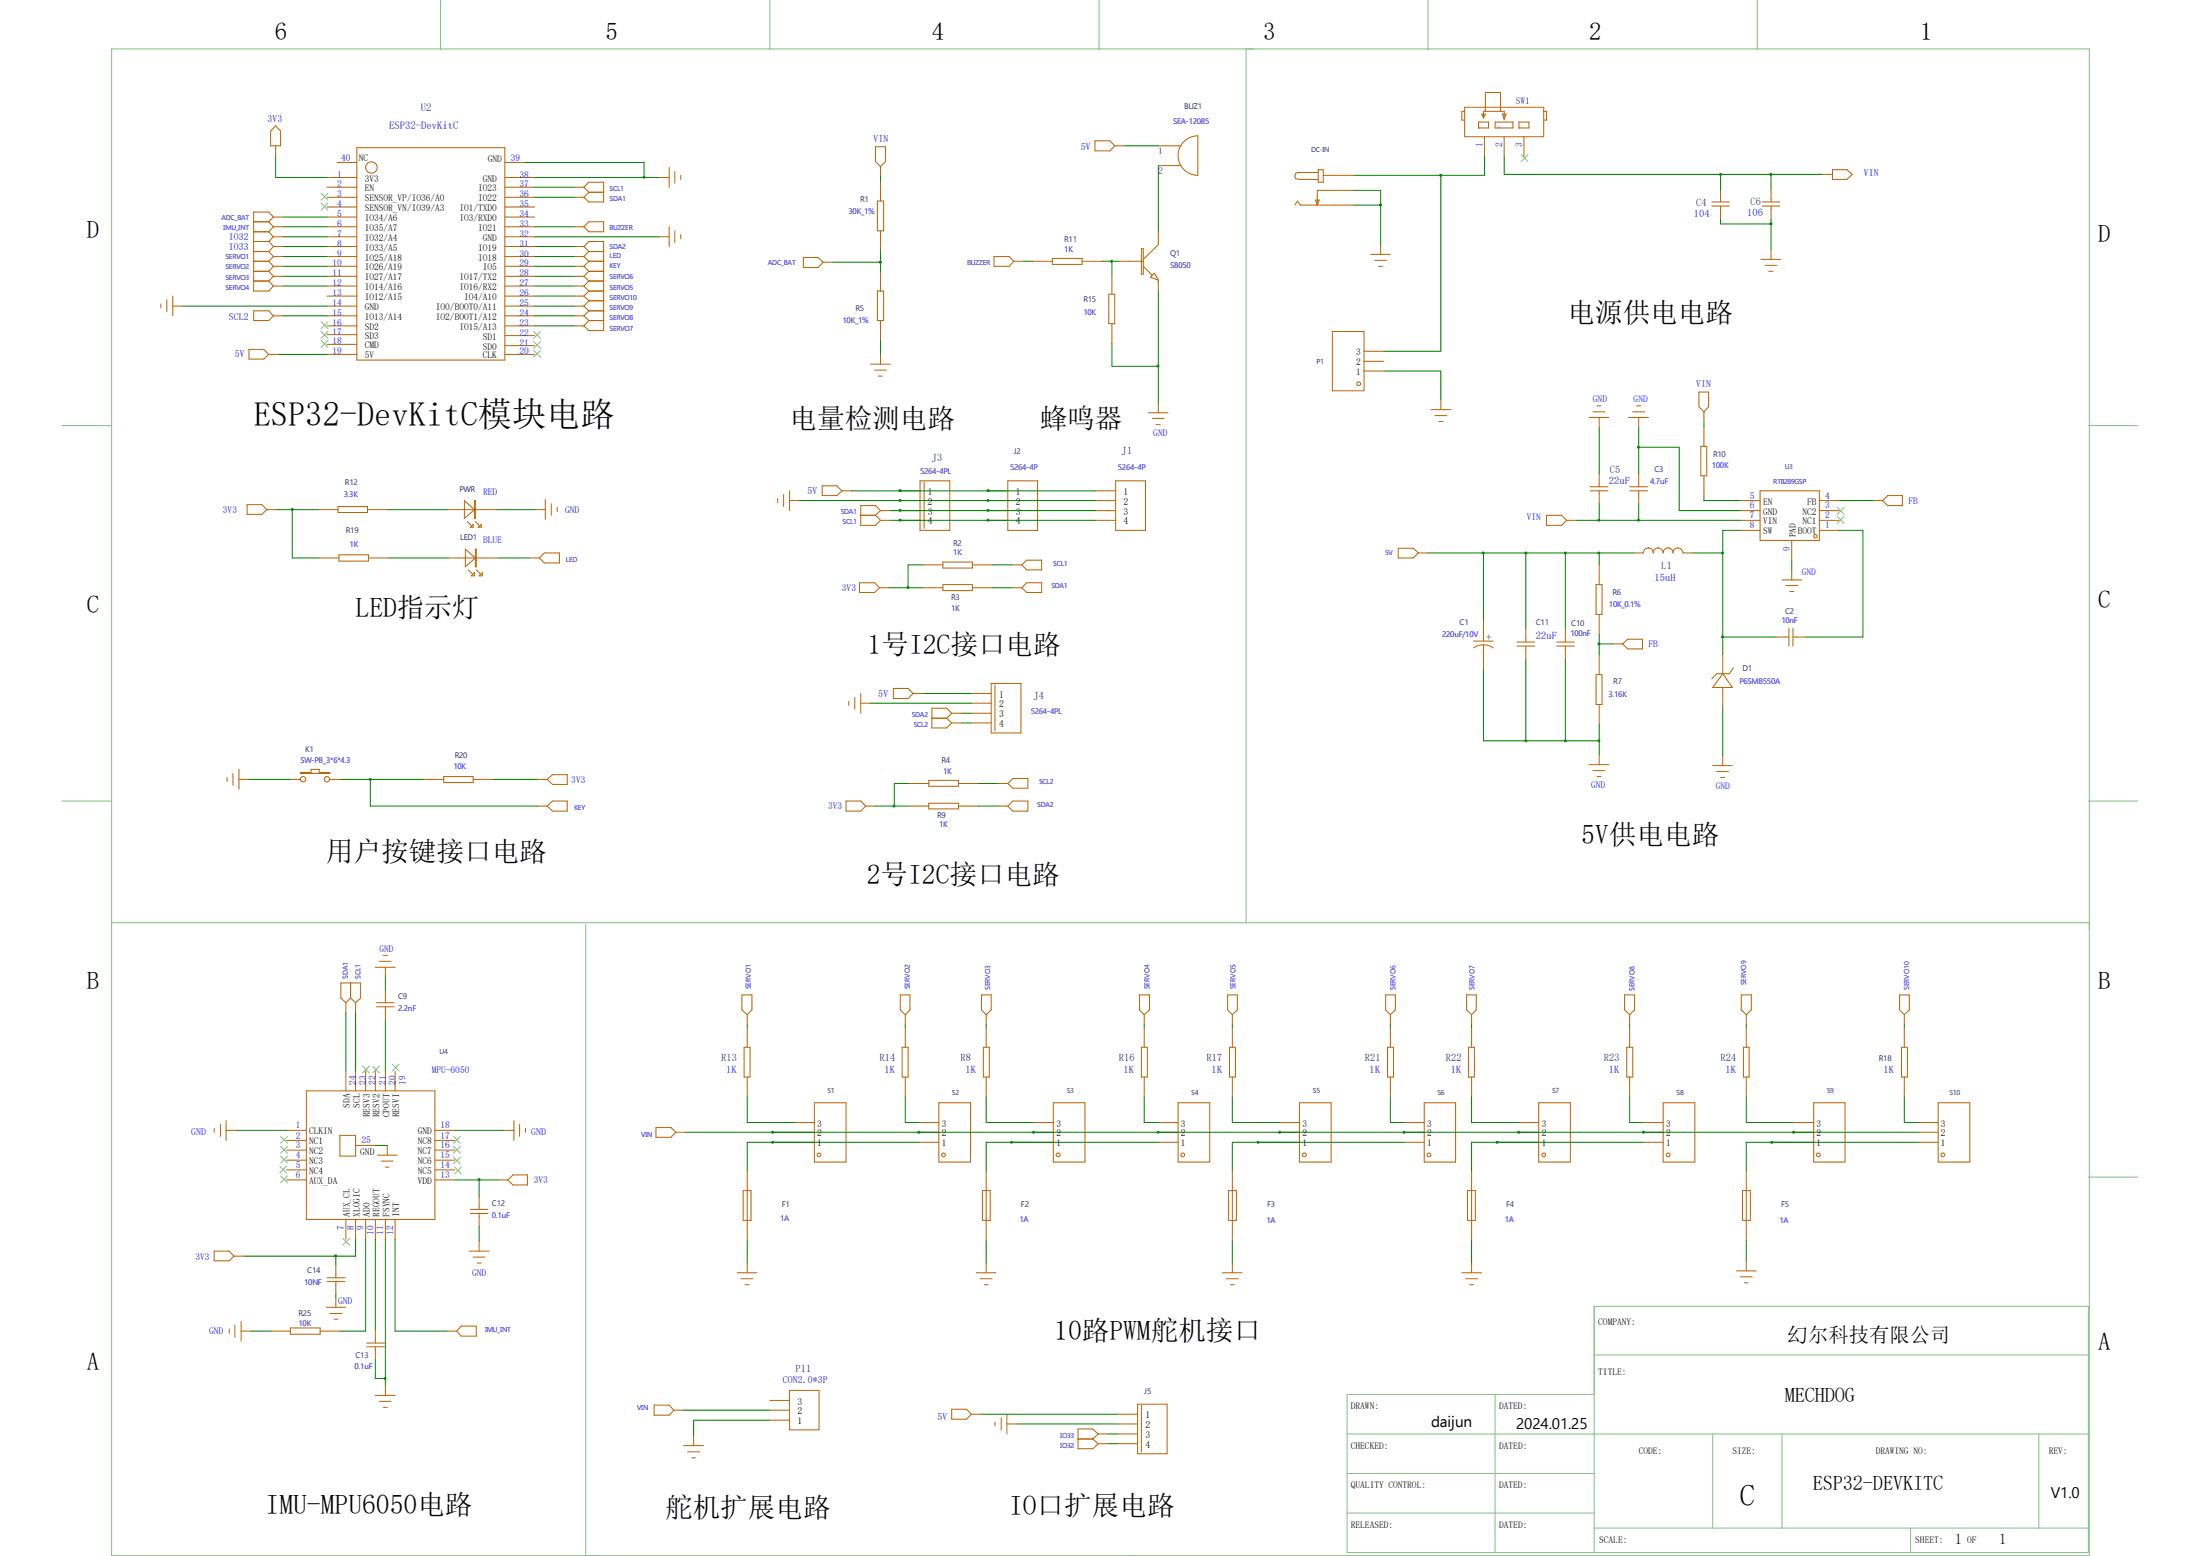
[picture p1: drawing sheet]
<svg xmlns="http://www.w3.org/2000/svg" width="297mm" height="210mm" viewBox="0 0 297 210" stroke-linecap="round" stroke-linejoin="round" font-family="sans-serif">
<g fill="none" stroke="#81c081" stroke-width=".14">
<path d="M15.1 6.6h267v203.4h-267zM59.5 0v6.7M103.9 0v6.7M148.4 0v6.7M168.2 6.6v117.9M192.8 0v6.7M237.2 0v6.7M43.3 26.1l1 .9M43.3 27.4l1 1M44.3 26.1l-1 .9M44.3 27.4l-1 1M205.4 20.9l.9 .9"/>
<path d="M206.3 20.9l-.9 .9M8.4 57.4h6.7M43.3 43.4l1 1M43.3 44.7l1 1M43.3 45.9l1 1M44.3 43.4l-1 1M44.3 44.7l-1 1M44.3 45.9l-1 1M72.1 44.7l.9 1M72.1 46.1l.9 .9M72.1 47.3l.9 .9M73 44.7l-.9 1"/>
<path d="M73 46.1l-.9 .9M73 47.3l-.9 .9M281.9 57.4h6.7M248 68.5l1 .9M248 69.7l1 1M249 68.5l-1 .9M249 69.7l-1 1M8.4 108.1h6.7M281.9 108.1h6.7M15.1 124.5h267M79.1 124.8v85.2M37.8 157.4l.9 .9"/>
<path d="M37.9 153.4l.9 .9M37.9 154.7l.9 1M37.9 156l.9 1M37.9 158.7l.9 .9M38.7 157.4l-.9 .9M38.8 158.7l-.9 .9M38.8 153.4l-.9 .9M38.8 154.7l-.9 1M38.8 156l-.9 1M48.9 143.9l1 .9M49.9 143.9l-1 .9M50.3 143.9l.9 .9"/>
<path d="M51.2 143.9l-.9 .9M53 143.6l.9 1M53.9 143.6l-.9 1M61.2 153.4l.9 .9M61.2 154.7l.9 1M61.2 156.2l.9 .9M61.4 157.5l.9 1M62.1 153.4l-.9 .9M62.1 154.7l-.9 1M62.1 156.2l-.9 .9M62.3 157.5l-.9 1M281.9 158.9h6.7"/>
<path d="M46.3 167.1l.9 1M47.2 167.1l-.9 1M181.9 193.5h100M181.9 198.9h33.3M201.8 188.2v21.3M215.2 188.2h-33.3v21.3h100v-33.2h-66.7v33.2M215.2 182.9h66.7M231.2 193.5v12.7M240.6 193.5v12.7M275.3 193.5v12.7M181.9 204.2h33.3M215.2 206.2h66.7"/>
<path d="M257.9 206.2v3.3"/>
</g>
<g fill="none" stroke="#bb6200" stroke-width=".14">
<path d="M37.2 17l.7 .7v2h-1.4v-2zM37.2 19.7v1.3M48.2 19.9h20v28.7h-20zM118.2 19.8h1.3v2l-.6 .7-.7-.7zM147.8 19h2.1l.6 .7-.6 .7h-2.1zM150.5 19.7h1.3M156.4 19.7h3M160 18.9l1.1-.5 .6-.1v5.4a2.67 2.67 0 0 1-2.5-1.8 2.67 2.67 0 0 1 .8-3zM197.7 14.5h10.7v4h-10.7zM197.7 15h-.3v1.2h.3M199.6 16.5h1.4v.8h-1.4zM200 15.4h.5l-.2 .5z"/>
<path d="M200.3 15.9v-.9h2.8v1.1M200.4 18.5v2.6M200.5 15v-2.5h2.1v2.5M201.8 16.5h2.5v.8h-2.5zM202.4 17.1v.2M202.8 15.4h.5l-.2 .7zM203.1 18.5v2.6M205.1 16.5h1.3v.8h-1.3zM205.7 18.5v2.6M208.4 15h.4v1.2h-.4M23.3 40v2.6M34.2 35.3h2.1"/>
<path d="M34.2 34h2.1M34.2 29.9h2.1M34.2 37.9h2.1M34.2 31.3h2.1M34.2 32.6h2.1M34.2 36.6h2.1M36.3 34l.6 .6M36.3 31.3l.6 .7M36.3 32.6l.6 .7M36.3 35.3l.6 .6M36.3 36.6l.6 .7M36.3 37.9l.6 .7"/>
<path d="M36.3 29.9l.6 .7M36.9 29.3l-.6-.7h-2.1v10.7h2.1l.6-.7M36.9 29.3h1.4M36.9 30.6h1.4M36.9 32h1.4M36.9 33.3h1.4M36.9 34.6h1.4M36.9 35.9h1.4M36.9 37.3h1.4M36.9 38.6h1.4M36.9 34.6l-.6 .7M36.9 29.3l-.6 .6"/>
<path d="M36.9 32l-.6 .6M36.9 33.3l-.6 .7M36.9 35.9l-.6 .7M36.9 37.3l-.6 .6M36.9 30.6l-.6 .7M44.2 25.3h4M44.2 26.6h4M44.2 27.9h4M44.2 29.3h4M44.2 30.6h4M44.2 32h4M44.2 33.3h4"/>
<path d="M44.2 34.6h4M44.2 35.9h4M44.2 37.3h4M44.2 38.6h4M44.2 40h4M44.2 24h4M45.5 21.9h2.7M68.2 25.3h4M68.2 26.6h4M68.2 27.9h4M68.2 29.3h4M68.2 30.6h4"/>
<path d="M68.2 32h4M68.2 33.3h4M68.2 34.6h4M68.2 35.9h4M68.2 37.3h4M68.2 38.6h4M68.2 40h4M68.2 24h4M68.2 21.9h2.6M77.5 25.3h1.3M77.5 26.6h1.3M77.5 30.6h1.3"/>
<path d="M77.5 33.3h1.3M77.5 34.6h1.3M77.5 35.9h1.3M77.5 37.3h1.3M77.5 38.6h1.3M77.5 40h1.3M78.8 25.3l.7-.7h2v2.7h-2l-.7-.7M78.8 30.6l.7-.7h2v1.4h-2zM78.8 33.3l.7-.7h2v12h-2l-.7-.6M78.8 40l.7 .6M78.8 38.6l.7 .7M78.8 25.3l.7 .7"/>
<path d="M78.8 37.3l.7 .6M78.8 35.9l.7 .7M78.8 34.6l.7 .7M78.8 33.3l.7 .7M79.5 35.3h2M79.5 39.3h2M79.5 34h2M79.5 39.3l-.7 .7M79.5 37.9h2M79.5 37.9l-.7 .7M79.5 26h2M79.5 26l-.7 .6"/>
<path d="M79.5 36.6h2M79.5 36.6l-.7 .7M79.5 35.3l-.7 .6M79.5 34l-.7 .6M89 32h1.3M89 24h1.3M90.3 22.6v2.7M90.3 30.6v2.7M91.1 23.2v1.5M91.1 31.2v1.5M91.9 23.7v.5M91.9 31.7v.5"/>
<path d="M108.5 34.8h1.9l.7 .6-.7 .7h-1.9zM111.1 35.4h1.4M118.4 27.1h.9v4.1h-.9zM118.4 39.3h.9v4h-.9zM118.9 22.5v1.3M118.9 24.5v2.6M118.9 31.2v2.6M118.9 36.6v2.7M134.2 34.6h2l.7 .7-.7 .6h-2zM136.9 35.3h1.3M139.4 35.3h2.7M142.1 34.9h4v.8h-4z"/>
<path d="M146.1 35.3h2.7M149.7 39.7h.8v4h-.8zM150.1 37v2.7M151 35.3h3.3M154.1 33.6h.2v3.4h-.2zM154.3 35.9l1.3 1.3M155.8 36.9l.6 .9-1.1-.4zM156.4 31.3v1.7l-2.1 2M156.4 37.8v1.5M156.4 22.4h3M174.8 27.7l.4-.6 .4 .6h7.2M177.6 27h.5l-.3 .7z"/>
<path d="M178 22.9h.6v1.7h-.6zM178 23.3h-2.8l-.3 .1-.1 .4 .1 .3 .4 .1h2.7M178.6 23.7h4.2M182.8 25.7h-5v2M185 34.3h2.7M185.6 35.1h1.6M186.1 35.9h.5M186.4 33v1.3M231.1 27.8h2.4M231.1 27.3h2.4M232.3 25.6v1.7M232.3 27.8v1.7"/>
<path d="M237.7 35h2.7M237.9 27.8h2.4M237.9 27.3h2.4M238.3 35.8h1.6M238.8 36.6h.6M239.1 25.6v1.7M239.1 27.8v1.7M239.1 33.7v1.3M246 23.5h1.4M247.4 22.9h1.9l.8 .6-.8 .7h-1.9zM21.7 41v.6M22.5 40.5v1.6"/>
<path d="M23.3 41.3h1.4M33.6 47.2h2l.7 .6-.7 .7h-2zM34.2 42h2.1l.6 .6-.6 .7h-2.1zM36.3 47.8h1.3M36.9 42.6h1.4M44.2 47.8h4M44.2 44h4M44.2 42.6h4M44.2 45.2h4M44.2 41.3h4M44.2 46.5h4M68.2 46.7h4"/>
<path d="M68.2 47.8h4M68.2 44h4M68.2 42.6h4M68.2 41.3h4M68.2 45.3h4M77.5 44h1.3M77.5 42.6h1.3M77.5 41.3h1.3M78.8 41.3l.7 .7M78.8 42.6l.7 .7M79.5 43.3h2M79.5 43.3l-.7 .7"/>
<path d="M79.5 40.6h2M79.5 42h2M79.5 40.6l-.7 .7M79.5 42l-.7 .6M117.5 49.1h2.7M118.1 50h1.6M118.6 50.8h.5M118.9 43.3v2.6M118.9 47.8v1.3M150.1 43.7v2.7M155 55.7h2.7M155.6 56.5h1.5"/>
<path d="M156.1 57.3h.5M156.4 54.4v1.3M179.9 44.7h4.2v8h-4.2zM184.1 50.1h2.7M184.1 48.8h2.7M184.1 47.4h2.7M193.2 55.3h2.7M193.7 56.1h1.6M194.3 56.9h.5M194.5 54v1.3M214.5 56.3h2.7M215.1 55.6h1.6"/>
<path d="M215.6 54.8h.6M215.9 56.3v1.4M219.9 56.3h2.6M220.4 55.6h1.6M221 54.8h.5M221.2 56.3v1.4M229.4 52.9h1.3v2l-.7 .7-.6-.7zM230 55.6v1.3M230 57.6v2.6M33.4 68.1h1.9l.7 .7-.7 .6h-1.9zM36 68.8h1.3M43 68.8h2.6"/>
<path d="M43.1 75.3h2.7M45.6 68.4h4v.8h-4zM45.8 74.9h3.9v.8h-3.9zM49.6 68.8h2.7M49.7 75.3h2.7M60.4 68.8h6.7M60.5 75.3h6.7M62.7 67.6l1.4 1.2-1.4 1.2zM62.8 74.1l1.4 1.2-1.4 1.2zM63.1 70.4l.5 .5M63.2 76.9l.6 .5M63.9 70.8v.4h-.4z"/>
<path d="M64.1 67.6h.1v2.4h-.1zM64.1 77.3v.4h-.5zM64.2 70.4l.5 .5M64.2 74.1h.1v2.4h-.1zM64.3 76.9l.5 .5M64.6 71.2l.4-.4v.4zM65.1 77.3v.4h-.4zM71.5 75.3h1.3M72.3 68.8h1.3M73.5 74.6h2v1.4h-2l-.7-.7zM73.6 67.4v2.7M74.4 68v1.6"/>
<path d="M75.2 68.5v.5M105 67.3v.6M105.8 66.8v1.6M106.6 67.6h1.3M106.6 66.3v2.6M111 65.6h2l.7 .7-.7 .6h-2zM113.7 66.3h1.3M116 78.7h2.1l.6 .6-.6 .7h-2.1zM116.2 69.6h2M118.2 69.6l.7 .6M118.7 79.3h1.4M118.9 70.2h1.3"/>
<path d="M118.9 68.9h1.3M118.9 68.9l-.7-.7h-2v2.7h2l.7-.7M118.9 68.9l-.7 .7M121.5 66.3h2.7M121.5 70.2h2.7M121.5 68.9h2.7M121.5 67.6h2.7M124.2 64.9h4v6.7h-4zM124.6 76.2h2.7M124.6 79.3h2.7M124.8 65.1v6.2M127.3 78.9h4v.8h-4z"/>
<path d="M127.3 75.9h4v.8h-4zM131.3 76.2h2.6M131.3 79.3h2.6M133.4 66.3h2.7M133.4 70.2h2.7M133.4 68.9h2.7M133.4 67.6h2.7M136.1 64.9h4v6.7h-4zM136.6 76.2h1.4M136.6 79.3h1.4M138 76.2l.6-.6h2v1.3h-2zM138.6 78.7h2v1.3h-2l-.6-.7z"/>
<path d="M148 66.3h2.6M148 70.2h2.6M148 68.9h2.6M148 67.6h2.6M150.6 64.9h4v6.7h-4zM188.8 74h2l.7 .6-.7 .7h-2zM191.5 74.6h1.3M208.8 69.6h2l.7 .6-.7 .7h-2zM211.5 70.2h1.3M214.7 66.3h2.4M214.7 65.7h2.4M215.5 78.9h.8v4h-.8z"/>
<path d="M215.9 64v1.7M215.9 66.3v1.7M215.9 76.2v2.7M220 66.3h2.4M220 65.7h2.4M221.2 64v1.7M221.2 66.3v1.7M222.5 74a.57 .57 0 0 0-.6 .6h-1.3M222.5 74a.68 .68 0 0 1 .7 .6M223.9 74a.68 .68 0 0 1 .6 .6 .61 .61 0 0 1 .7-.6M223.9 74a.59 .59 0 0 0-.7 .6M225.2 74a.68 .68 0 0 1 .7 .6"/>
<path d="M226.5 74a.68 .68 0 0 1 .7 .6h1.4M226.6 74a.59 .59 0 0 0-.8 .6M229.6 60.2h.8v4h-.8zM230 64.2v2.7M234.9 71.6h2.7M234.9 70.2h2.7M234.9 68.9h2.7M234.9 67.6h2.7M237.6 66.3h8v6.6h-8zM240.6 78.3h2.6M241.1 79h1.6M241.6 79.8h.6"/>
<path d="M241.9 72.9v2.7M241.9 76.9v1.4M245.6 71.6h2.7M245.6 70.2h2.7M245.6 68.9h2.7M245.6 67.6h2.7M252.9 67.6h1.3M254.8 66.9h2v1.3h-2l-.6-.6zM114.6 94.7v.5M115.4 94.1v1.6M116.2 94.9h1.3M116.2 93.6v2.7"/>
<path d="M120.6 92.9h2l.7 .7-.7 .7h-2zM123.3 93.6h1.3M125.8 96.9h2M127.8 96.9l.7 .7M128.5 96.3h1.3M128.5 97.6h1.3M128.5 96.3l-.7 .6M128.5 96.3l-.7-.7h-2v2.7h2l.7-.7M131.1 93.6h2.7M131.1 94.9h2.7M131.1 96.3h2.7M131.1 97.6h2.7"/>
<path d="M133.8 92.2h4v6.7h-4zM134.3 92.4v6.2M198.9 86.5h2.7M200.2 87a2.08 2.08 0 0 1 1.4 .5M200.3 87.1v-.1a2.16 2.16 0 0 0-1.4 .4M200.3 83.9v2.6M200.3 87v3.5M204.8 86.7h2.4M204.8 87.2h2.4M206 84.9v1.8M206 87.2v1.7M210.1 86.7h2.5"/>
<path d="M210.1 87.2h2.5M211.3 84.9v1.8M211.3 87.2v1.7M215.5 91.1h.8v4h-.8zM215.9 82.9v2.7M215.9 88.4v2.7M215.9 95.1v2.6M217.7 86.9h1.4M219.1 86.9l.7-.6h1.9v1.3h-1.9zM232.6 90.9l1.3 1.9h-2.7zM232.6 88.3v2.6M232.6 92.8v2.7"/>
<path d="M234 90.1l-.5 .8h-1.7l-.7 .7M239.8 86h1.7M241.5 84.8v2.4M242.1 86h1.7M242.1 84.8v2.4M30.6 104.9v.6M31.5 104.4v1.6M32.3 105.2h1.3M32.3 103.8v2.7M39.2 105.2h1.4M40.6 104.3h1.4v-.5h1.1v.5h1.4v.1h-3.9zM44.5 105.2h1.4"/>
<path d="M57.2 105.2h2.7M59.9 104.8h4v.8h-4zM63.9 105.2h2.7M72.6 108.8h1.3M72.6 105.2h1.3M73.9 108.8l.7-.7h2v1.4h-2zM73.9 105.2l.7-.6h2v1.3h-2zM114.2 108.1h2l.7 .7-.7 .7h-2zM116.9 108.8h1.3M122.7 105.7h2.7M122.7 108.8h2.7M125.4 105.3h4v.8h-4z"/>
<path d="M125.4 108.4h4v.8h-4zM129.4 105.7h2.7M129.4 108.8h2.7M134.7 105.7h1.4M134.7 108.8h1.4M136.1 108.8l.6-.7h2.1v1.4h-2.1zM136.1 105.7l.6-.6h2.1v1.3h-2.1zM214.5 103.2h2.7M215.1 104h1.6M215.6 104.8h.6M215.9 101.9v1.3M231.2 103.3h2.7"/>
<path d="M231.8 104.1h1.5M232.3 104.9h.5M232.6 102v1.3M46.7 135.3v1.4M46.7 135.3l-.7-.6v-2h2.7v2l-.7 .6M47.3 132.7v2M47.3 134.7l.7 .6M47.3 134.7l-.6 .6M48 135.3v1.4M50.7 130.6h2.6M50.8 135.9h2.4M50.8 135.3h2.4"/>
<path d="M51.2 129.8h1.6M51.7 128.9h.6M52 130.6v1.3M52 133.6v1.7M52 135.9v1.7M100.2 134.3h1.3v2l-.6 .6-.7-.6zM100.9 136.9v1.4M100.9 138.7v2.7M121.5 134.3h1.4v2l-.7 .6-.7-.6zM122.2 136.9v1.4M122.2 138.7v2.7M132.5 134.3h1.3v2l-.7 .6-.6-.6z"/>
<path d="M133.1 136.9v1.4M133.1 138.7v2.7M153.8 134.3h1.4v2l-.7 .6-.7-.6zM154.5 136.9v1.4M154.5 138.7v2.7M165.7 134.3h1.3v2l-.6 .6-.7-.6zM166.4 136.9v1.4M166.4 138.7v2.7M187.1 134.3h1.3v2l-.7 .6-.6-.6zM187.7 136.9v1.4M187.7 138.7v2.7M198 134.3h1.3v2l-.6 .6-.7-.6z"/>
<path d="M198.7 136.9v1.4M198.7 138.7v2.7M219.3 134.3h1.4v2l-.7 .6-.7-.6zM220 136.9v1.4M220 138.7v2.7M235.1 134.3h1.3v2l-.6 .6-.7-.6zM235.8 136.9v1.4M235.8 138.7v2.7M256.5 134.3h1.3v2l-.7 .6-.6-.6zM257.1 136.9v1.4M257.1 138.7v2.7M28.9 152.3v.5"/>
<path d="M29.8 151.8v1.6M30.5 152.6h1.4M30.5 151.3v2.6M38.7 152.6h2.7M38.7 153.9h2.7M38.7 155.2h2.7M38.7 156.6h2.7M38.7 157.9h2.7M38.7 159.3h2.7M41.4 147.2h17.3v17.4h-17.3zM45.9 153.2h2.1v2.8h-2.1zM46.7 144.6v2.6"/>
<path d="M48 144.6v2.6M48 154.6h2.7M49.4 144.6v2.6M50.7 144.6v2.6M51 155.9h2.6M51.5 156.7h1.6M52 144.6v2.6M52 157.5h.5M52.3 154.6v1.3M53.3 144.6v2.6M58.7 152.6h2.7M58.7 153.9h2.7"/>
<path d="M58.7 155.2h2.7M58.7 156.6h2.7M58.7 157.9h2.7M58.7 159.3h2.7M67.2 159.3h1.3M68 152.6h1.4M68.5 159.3l.8-.7h1.9v1.3h-1.9zM69.4 151.3v2.6M70.1 151.8v1.6M71 152.3v.5M88.6 152.2h2l.6 .6-.6 .7h-2zM91.2 152.8h1.4"/>
<path d="M100.5 141.4h.8v4h-.8zM100.9 145.4v2.6M100.9 158v9.4M107.3 154.2h2.6M107.3 152.8h2.6M107.3 151.5h2.6M109.9 148.8h4.3v8h-4.3zM121.8 141.4h.8v4h-.8zM122.2 145.4v2.6M124.1 154.2h2.6M124.1 152.8h2.6M124.1 151.5h2.6"/>
<path d="M126.7 148.8h4.3v8h-4.3zM132.8 141.4h.8v4h-.8zM133.1 145.4v2.6M133.1 158v9.4M139.5 154.2h2.7M139.5 152.8h2.7M139.5 151.5h2.7M142.2 148.8h4.3v8h-4.3zM154.1 141.4h.8v4h-.8zM154.5 145.4v2.6M156.4 154.2h2.6M156.4 152.8h2.6"/>
<path d="M156.4 151.5h2.6M159 148.8h4.3v8h-4.3zM166 141.4h.8v4h-.8zM166.4 145.4v2.6M166.4 158v9.4M172.8 154.2h2.6M172.8 152.8h2.6M172.8 151.5h2.6M175.4 148.8h4.3v8h-4.3zM187.3 141.4h.8v4h-.8zM187.7 145.4v2.6M189.6 154.2h2.7"/>
<path d="M189.6 152.8h2.7M189.6 151.5h2.7M192.3 148.8h4.2v8h-4.2zM198.2 141.4h.9v4h-.9zM198.7 145.4v2.6M198.7 158v9.4M205.1 154.2h2.6M205.1 152.8h2.6M205.1 151.5h2.6M207.7 148.8h4.3v8h-4.3zM219.6 141.4h.8v4h-.8zM220 145.4v2.6"/>
<path d="M221.9 154.2h2.6M221.9 152.8h2.6M221.9 151.5h2.6M224.5 148.8h4.3v8h-4.3zM235.4 141.4h.7v4h-.7zM235.8 145.4v2.6M235.8 158v9.4M242.2 154.2h2.7M242.2 152.8h2.7M242.2 151.5h2.7M244.9 148.8h4.2v8h-4.2zM256.7 141.4h.8v4h-.8z"/>
<path d="M257.1 145.4v2.6M259 154.2h2.7M259 152.8h2.7M259 151.5h2.7M261.7 148.8h4.2v8h-4.2zM28.9 168.9h2l.7 .6-.7 .7h-2zM30.9 179.4v.6M31.6 169.5h1.3M31.7 178.9v1.6M32.6 179.7h1.3M32.6 178.4v2.6M36.5 179.7h2.7"/>
<path d="M39.2 179.2h4v.9h-4zM43.2 179.7h2.7M44 176.4h2.7M44.2 173h2.4M44.2 172.5h2.4M44.5 177.3h1.6M45.1 178.1h.5M45.3 170.7v1.8M45.3 173v1.8M45.3 175.1v1.3M46.7 164.6v2.7M48 164.6v2.7"/>
<path d="M49.4 164.6v2.7M50.7 164.6v2.7M50.7 179.5v1.8M52 164.6v2.7M53.3 164.6v2.7M60.3 179.7h1.3M62.3 179h2v1.3h-2l-.7-.6zM63.3 168.9h2.7M63.5 163.8h2.4M63.5 163.2h2.4M63.9 169.7h1.6M64.4 170.5h.6"/>
<path d="M64.7 161.5v1.7M64.7 163.8v1.7M64.7 167.5v1.4M99.5 171.8h2.7M100 172.6h1.6M100.3 160.7h1.1v4h-1.1zM100.6 173.4h.5M100.9 170.5v1.3M131.8 171.8h2.7M132.3 172.6h1.6M132.6 160.7h1.1v4h-1.1zM132.9 173.4h.5"/>
<path d="M133.1 170.5v1.3M165 171.8h2.7M165.6 172.6h1.6M165.9 160.7h1v4h-1zM166.1 173.4h.5M166.4 170.5v1.3M197.4 171.8h2.6M197.9 172.6h1.6M198.1 160.7h1.1v4h-1.1zM198.4 173.4h.5M198.7 170.5v1.3M234.4 171.5h2.7"/>
<path d="M234.9 172.3h1.7M235.2 160.7h1.1v4h-1.1zM235.5 173.1h.5M235.8 170.2v1.3M49.5 181.8h2.4M49.5 181.3h2.4M50.7 181.8v1.7M50.7 188.3h2.6M51.2 189.1h1.6M51.7 189.9h.6M52 187v1.3M88.3 189.7h2l.7 .6-.7 .7h-2z"/>
<path d="M91 190.3h1.3M92.3 195.1h2.7M92.8 196h1.6M93.4 196.8h.5M93.6 193.8v1.3M103.9 191.7h2.7M103.9 190.3h2.7M103.9 189h2.7M106.6 187.7h4v5.3h-4zM128.5 190.2h2l.6 .7-.6 .7h-2zM131.1 190.9h1.4M134.3 191.9v.5"/>
<path d="M135.2 191.4v1.6M135.9 192.2h1.4M135.9 190.9v2.6M145.5 194.2h2M147.5 194.2l.8 .7M148.3 193.5h1.3M148.3 194.9h1.3M148.3 193.5l-.8 .7M148.3 193.5l-.8-.6h-2v2.6h2l.8-.6M150.9 190.9h2.7M150.9 192.2h2.7M150.9 193.5h2.7"/>
<path d="M150.9 194.9h2.7M153.6 189.5h4v6.7h-4zM154.1 189.7v6.3"/>
<circle cx="50.2" cy="22.6" r=".77"/>
<circle cx="183.4" cy="51.8" r=".25"/>
<circle cx="245.1" cy="72.4" r=".23"/>
<circle cx="40.9" cy="105.2" r=".36"/>
<circle cx="44.1" cy="105.2" r=".36"/>
<circle cx="110.6" cy="155.9" r=".25"/>
<circle cx="127.4" cy="155.9" r=".25"/>
<circle cx="142.9" cy="155.9" r=".27"/>
<circle cx="159.7" cy="155.9" r=".25"/>
<circle cx="176.1" cy="155.9" r=".27"/>
<circle cx="192.9" cy="155.9" r=".25"/>
<circle cx="208.4" cy="155.9" r=".25"/>
<circle cx="225.2" cy="155.9" r=".25"/>
<circle cx="245.5" cy="155.9" r=".25"/>
<circle cx="262.3" cy="155.9" r=".25"/>
</g>
<g fill="none" stroke="#008000" stroke-width=".14">
<path d="M151.8 19.7h4.6M37.2 21v3h7M38.3 29.3h5.9M38.3 34.6h5.9M38.3 32h5.9M38.3 38.6h5.9M38.3 30.6h5.9M38.3 33.3h5.9M38.3 35.9h5.9M38.3 37.3h5.9M70.8 21.9h16.2v2.1M72.2 34.6h5.3"/>
<path d="M72.2 32h16.8M72.2 24h16.8M72.2 40h5.3M72.2 38.6h5.3M72.2 30.6h5.3M72.2 26.6h5.3M72.2 25.3h5.3M72.2 33.3h5.3M72.2 35.9h5.3M72.2 37.3h5.3M112.5 35.4h6.4M118.9 23.8v.7"/>
<path d="M118.9 33.8v2.8M138.2 35.3h1.2M148.8 35.3h2.2M150.1 35.3v1.7M156.4 22.4v8.9M156.4 39.3v15.1M182.8 25.7h3.6v7.3M182.8 27.7h3.6M194.5 23.7v23.7h-7.7M200.4 21.1v2.6h-17.6M203.1 21.1v2.4h42.9M232.3 23.5v2.1"/>
<path d="M232.3 29.5v.7h6.8M239.1 23.5v2.1M239.1 29.5v4.2M24.7 41.3h19.5M37.6 47.8h6.6M38.3 42.6h5.9M72.2 41.3h5.3M72.2 44h5.3M72.2 42.6h5.3M118.9 45.9v1.9M150.1 46.4v3h6.3M186.8 50.1h7.7v3.9"/>
<path d="M215.9 57.7v6.3M221.2 57.7v6.3M230 56.9v.7M37.3 68.8h5.7M39.5 68.8v6.5h3.6M52.3 68.8h8.1M52.4 75.3h8.1M67.1 68.8h5.2M67.2 75.3h4.3M107.9 67.6h40.1M115 66.3h33M120.1 79.3h4.5"/>
<path d="M120.2 68.9h27.8M120.2 70.2h27.8M121.5 66.3h.1M121.5 67.6h.1M121.5 68.9h.1M121.5 70.2h.1M124.6 76.2h-2v3.1M133.4 68.9h.1M133.4 70.2h.1M133.4 66.3h.1M133.4 67.6h.1M133.9 79.3h2.7"/>
<path d="M133.9 76.2h2.7M192.8 74.6h27.8M200.3 74.6v9.3M206 74.6v10.3M211.3 74.6v10.3M212.8 70.2h22.1M215.9 68v2.2M215.9 74.6v1.6M221.2 60.4h5.5v8.5h8.2M221.2 68v2.2M228.6 74.6h4M230 66.9v.7h4.9"/>
<path d="M234.9 71.6h-2.3v16.7M241.9 75.6v1.3M248.3 67.6h4.6M248.3 71.6h3.2v14.4h-7.7M117.5 94.9h13.6M124.6 93.6h6.5M129.8 96.3h1.3M129.8 97.6h1.3M200.3 90.5v9.5h15.6M206 88.9v11.1M211.3 88.9v11.1M215.9 85.6v2.8"/>
<path d="M215.9 97.7v4.2M215.9 86.9h1.8M232.6 86h7.2M232.6 95.5v6.5M33.6 105.2h5.6M45.9 105.2h11.3M50 105.2v3.6h22.6M66.6 105.2h6M118.2 108.8h4.5M122.7 105.7h-2v3.1M132.1 108.8h2.6M132.1 105.7h2.6"/>
<path d="M46.7 136.7v7.9M48 136.7v7.9M52 131.9v1.7M52 137.6v7M100.9 138.3v.4M122.2 138.3v.4M133.1 138.3v.4M154.5 138.3v.4M166.4 138.3v.4M187.7 138.3v.4M198.7 138.3v.4M220 138.3v.4"/>
<path d="M235.8 138.3v.4M257.1 138.3v.4M31.9 152.6h6.8M50.7 154.6h1.6M61.4 152.6h6.6M61.4 159.3h5.8M64.7 159.3v2.2M92.6 152.8h166.4M100.9 148v3.5h6.4M122.2 148v3.5h1.9M124.1 152.8h.1M124.1 154.2h-23.2v3.8"/>
<path d="M133.1 148v3.5h6.4M139.5 152.8h.1M154.5 148v3.5h1.9M156.4 152.8h.1M156.4 154.2h-23.3v3.8M166.4 148v3.5h6.4M172.8 152.8h.1M187.7 148v3.5h1.9M189.6 152.8h.1M189.6 154.2h-23.2v3.8M198.7 148v3.5h6.4M205.1 152.8h.1"/>
<path d="M220 148v3.5h1.9M221.9 152.8h.1M221.9 154.2h-23.2v3.8M235.8 148v3.5h6.4M242.2 152.8h.1M257.1 148v3.5h1.9M259 154.2h-23.2v3.8M33.9 179.7h2.6M45.3 169.5v1.2M45.3 174.8v.3M48 167.3v2.2h-15.1M49.4 167.3v12.4h-3.5"/>
<path d="M50.7 167.3v12.2M52 167.3v19.7M53.3 167.3v12.4h7M64.7 165.5v2M100.9 167.4v3.1M133.1 167.4v3.1M166.4 167.4v3.1M198.7 167.4v3.1M235.8 167.4v2.8M50.7 183.5v2.6h1.3M92.3 190.3h11.6M103.9 191.7h-10.3v2.1"/>
<path d="M132.5 190.9h18.4M137.3 192.2h13.6M149.6 193.5h1.3M149.6 194.9h1.3"/>
</g>
<g fill="#008000" stroke="#008000" stroke-width=".14">
<path d="M118.7 35.3h.3v.2h-.3z" fill-rule="evenodd"/>
<path d="M186.3 27.6h.2v.2h-.2z" fill-rule="evenodd"/>
<path d="M121.4 66.1h.2v.2h-.2z" fill-rule="evenodd"/>
<path d="M121.4 67.5h.2v.1h-.2z" fill-rule="evenodd"/>
<path d="M121.4 68.8h.2v.2h-.2z" fill-rule="evenodd"/>
<path d="M121.4 70.1h.2v.2h-.2z" fill-rule="evenodd"/>
<path d="M124 152.7h.2v.2h-.2z" fill-rule="evenodd"/>
<path d="M202 154.1h.2v.2h-.2z" fill-rule="evenodd"/>
<path d="M204.9 152.7h.2v.2h-.2z" fill-rule="evenodd"/>
<path d="M239.1 154.1h.2v.2h-.2z" fill-rule="evenodd"/>
<path d="M45.2 169.4h.2v.2h-.2z" fill-rule="evenodd"/>
<path d="M239 30.1h.2v.2h-.2z" fill-rule="evenodd"/>
<path d="M239 23.4h.2v.2h-.2z" fill-rule="evenodd"/>
<path d="M194.4 23.6h.2v.2h-.2z" fill-rule="evenodd"/>
<circle cx="150.1" cy="35.3" r=".13"/>
<circle cx="156.3" cy="49.4" r=".13"/>
<circle cx="104.3" cy="154.2" r=".13"/>
<circle cx="104.3" cy="152.8" r=".13"/>
<circle cx="232.5" cy="86" r=".13"/>
<circle cx="215.9" cy="70.2" r=".13"/>
<circle cx="221.2" cy="70.2" r=".13"/>
<circle cx="221.2" cy="60.4" r=".13"/>
<circle cx="215.9" cy="86.9" r=".13"/>
<circle cx="232.5" cy="74.6" r=".13"/>
<circle cx="215.9" cy="74.6" r=".13"/>
<circle cx="206" cy="74.6" r=".13"/>
<circle cx="211.3" cy="74.6" r=".13"/>
<circle cx="215.9" cy="100" r=".13"/>
<circle cx="206" cy="100" r=".13"/>
<circle cx="211.3" cy="100" r=".13"/>
<circle cx="200.2" cy="74.6" r=".13"/>
<circle cx="122.6" cy="79.3" r=".13"/>
<circle cx="133.4" cy="66.2" r=".13"/>
<circle cx="133.4" cy="67.5" r=".13"/>
<circle cx="133.4" cy="68.9" r=".13"/>
<circle cx="133.4" cy="70.2" r=".13"/>
<circle cx="120.7" cy="108.8" r=".13"/>
<circle cx="87" cy="23.9" r=".13"/>
<circle cx="50" cy="105.2" r=".13"/>
<circle cx="39.5" cy="68.7" r=".13"/>
<circle cx="136.6" cy="154.2" r=".13"/>
<circle cx="139.5" cy="152.8" r=".13"/>
<circle cx="169.8" cy="154.2" r=".13"/>
<circle cx="189.6" cy="152.8" r=".13"/>
<circle cx="172.8" cy="152.8" r=".13"/>
<circle cx="156.3" cy="152.8" r=".13"/>
<circle cx="242.1" cy="152.8" r=".13"/>
<circle cx="221.9" cy="152.8" r=".13"/>
<circle cx="232.3" cy="23.5" r=".13"/>
<circle cx="64.7" cy="159.2" r=".13"/>
<circle cx="52" cy="186.1" r=".13"/>
</g>
<text font-size="4.6" x="34.2" y="57.4">ESP32-DevKitC模块电路</text>
<text font-size="4.1" x="234.9" y="203.3">C</text>
<g font-size="3.7">
<text x="211.6" y="43.4">电源供电电路</text>
<text x="106.6" y="57.7">电量检测电路</text>
<text x="140.4" y="57.7">蜂鸣器</text>
<text x="48" y="83.3">LED指示灯</text>
<text x="117.1" y="88.3">1号I2C接口电路</text>
<text x="213.5" y="113.9">5V供电电路</text>
<text x="44" y="116.2">用户按键接口电路</text>
<text x="117" y="119.3">2号I2C接口电路</text>
<text x="142.3" y="180.8">10路PWM舵机接口</text>
<text x="35.9" y="204.3">IMU-MPU6050电路</text>
<text x="89.8" y="204.8">舵机扩展电路</text>
<text x="136.2" y="204.5">IO口扩展电路</text>
</g>
<g font-size="3.3">
<text x="37.1" y="5.4">6</text>
<text x="81.7" y="5.4">5</text>
<text x="125.8" y="5.4">4</text>
<text x="170.5" y="5.4">3</text>
<text x="214.6" y="5.4">2</text>
<text x="259.2" y="5.4">1</text>
<text x="11.7" y="32.1">D</text>
<text x="283.3" y="32.7">D</text>
<text x="11.7" y="82.8">C</text>
<text x="283.3" y="82.1">C</text>
<text x="11.7" y="133.5">B</text>
<text x="283.3" y="133.5">B</text>
<text x="11.7" y="184.9">A</text>
<text x="283.3" y="182.2">A</text>
</g>
<g font-size="2.8">
<text x="241.3" y="181.1">幻尔科技有限公司</text>
<text x="241" y="189.3">MECHDOG</text>
<text x="244.7" y="201.2">ESP32-DEVKITC</text>
</g>
<g font-size="2.1">
<text x="193.2" y="192.6">daijun</text>
<text x="204.7" y="192.9">2024.01.25</text>
<text x="276.9" y="202.2">V1.0</text>
</g>
<g font-size="2">
<text x="263.9" y="208.4">1</text>
<text x="269.9" y="208.4">1</text>
</g>
<g font-size="1.4" fill="#00f">
<text x="52.5" y="17.4">ESP32-DevKitC</text>
<text x="228.7" y="29.3">104</text>
<text x="235.9" y="29.2">106</text>
<text x="217.2" y="65.3">22uF</text>
<text x="223.4" y="78.4">15uH</text>
<text x="207.3" y="86.2">22uF</text>
<text x="98" y="144.8">1K</text>
<text x="119.4" y="144.8">1K</text>
<text x="130.3" y="144.8">1K</text>
<text x="151.7" y="144.8">1K</text>
<text x="163.6" y="144.8">1K</text>
<text x="184.9" y="144.8">1K</text>
<text x="195.9" y="144.8">1K</text>
<text x="217.2" y="144.8">1K</text>
<text x="233" y="144.8">1K</text>
<text x="254.3" y="144.8">1K</text>
</g>
<g font-size="1.4" fill="#004080">
<text x="56.8" y="15">U2</text>
<text x="229" y="27.8">C4</text>
<text x="236.3" y="27.7">C6</text>
<text x="125.8" y="62.2">J3</text>
<text x="151.4" y="61.3">J1</text>
<text x="217.3" y="63.8">C5</text>
<text x="224.3" y="76.8">L1</text>
<text x="139.5" y="94.4">J4</text>
<text x="97.4" y="143.2">R13</text>
<text x="118.7" y="143.2">R14</text>
<text x="129.7" y="143.2">R8</text>
<text x="151" y="143.2">R16</text>
<text x="162.9" y="143.2">R17</text>
<text x="184.3" y="143.2">R21</text>
<text x="195.2" y="143.2">R22</text>
<text x="216.5" y="143.2">R23</text>
<text x="232.3" y="143.2">R24</text>
<text x="107.4" y="185.1">P11</text>
</g>
<text font-size="1.4" x="200.7" y="86.5">+</text>
<g font-size="1.3" fill="#00f">
<text x="36.1" y="16.5">3V3</text>
<text x="45.5" y="24">1</text>
<text x="46.1" y="21.7">40</text>
<text x="69" y="21.7">39</text>
<text x="70.1" y="24">38</text>
<text x="117.9" y="19.1">VIN</text>
<text x="145.9" y="20.2">5V</text>
<text x="156.4" y="20.8">1</text>
<text x="156.4" y="23.5">2</text>
<text x="200.2" y="19.9" transform="rotate(-90 200.2 19.9)">1</text>
<text x="202.8" y="19.9" transform="rotate(-90 202.8 19.9)">2</text>
<text x="205.5" y="19.9" transform="rotate(-90 205.5 19.9)">3</text>
<text x="251.6" y="23.8">VIN</text>
<text x="45.5" y="25.3">2</text>
<text x="45.5" y="26.6">3</text>
<text x="45.5" y="27.9">4</text>
<text x="45.5" y="29.3">5</text>
<text x="70.1" y="29.3">34</text>
<text x="70.1" y="27.9">35</text>
<text x="70.1" y="26.6">36</text>
<text x="70.1" y="25.3">37</text>
<text x="30.9" y="32.3">IO32</text>
<text x="30.9" y="33.7">IO33</text>
<text x="44.9" y="35.9">10</text>
<text x="45.5" y="30.6">6</text>
<text x="45.5" y="32">7</text>
<text x="45.5" y="33.3">8</text>
<text x="45.5" y="34.6">9</text>
<text x="70.1" y="35.9">29</text>
<text x="70.1" y="34.6">30</text>
<text x="70.1" y="33.3">31</text>
<text x="70.1" y="30.6">33</text>
<text x="70.1" y="32">32</text>
<text x="44.9" y="37.3">11</text>
<text x="44.9" y="38.6">12</text>
<text x="44.9" y="40">13</text>
<text x="44.9" y="41.3">14</text>
<text x="70.1" y="40">26</text>
<text x="70.1" y="38.6">27</text>
<text x="70.1" y="37.3">28</text>
<text x="70.1" y="41.3">25</text>
<text x="30.9" y="43.1">SCL2</text>
<text x="44.9" y="44">16</text>
<text x="44.9" y="42.6">15</text>
<text x="44.9" y="45.2">17</text>
<text x="44.9" y="46.5">18</text>
<text x="44.9" y="47.8">19</text>
<text x="70.1" y="46.7">21</text>
<text x="70.1" y="47.8">20</text>
<text x="70.1" y="44">23</text>
<text x="70.1" y="42.6">24</text>
<text x="70.1" y="45.3">22</text>
<text x="31.7" y="48.2">5V</text>
<text x="229" y="52.2">VIN</text>
<text x="155.7" y="58.9">GND</text>
<text x="215.1" y="54.3">GND</text>
<text x="220.6" y="54.3">GND</text>
<text x="30.1" y="69.3">3V3</text>
<text x="65.2" y="66.8">RED</text>
<text x="76.3" y="69.3">GND</text>
<text x="109" y="66.6">5V</text>
<text x="206.1" y="70.2">VIN</text>
<text x="236.2" y="67.3">5</text>
<text x="236.2" y="68.6">6</text>
<text x="236.2" y="70">7</text>
<text x="236.2" y="71.3">8</text>
<text x="246.4" y="71.3">1</text>
<text x="246.4" y="70">2</text>
<text x="246.4" y="68.6">3</text>
<text x="246.4" y="67.3">4</text>
<text x="257.6" y="68">FB</text>
<text x="65.2" y="73.3">BLUE</text>
<text x="241.6" y="74.3" transform="rotate(-90 241.6 74.3)">9</text>
<text x="243.2" y="77.6">GND</text>
<text x="113.7" y="79.7">3V3</text>
<text x="222.5" y="87.3">FB</text>
<text x="118.6" y="94">5V</text>
<text x="77.1" y="105.7">3V3</text>
<text x="214.8" y="106.4">GND</text>
<text x="231.6" y="106.5">GND</text>
<text x="111.8" y="109.2">3V3</text>
<text x="51.2" y="128.4">GND</text>
<text x="48" y="146.4" transform="rotate(-90 48 146.4)">24</text>
<text x="49.4" y="146.4" transform="rotate(-90 49.4 146.4)">23</text>
<text x="50.7" y="146.4" transform="rotate(-90 50.7 146.4)">22</text>
<text x="52.1" y="146.4" transform="rotate(-90 52.1 146.4)">21</text>
<text x="53.4" y="146.4" transform="rotate(-90 53.4 146.4)">20</text>
<text x="54.7" y="146.4" transform="rotate(-90 54.7 146.4)">19</text>
<text x="58.3" y="144.9">MPU-6050</text>
<text x="25.8" y="153.2">GND</text>
<text x="39.9" y="152.3">1</text>
<text x="39.9" y="153.7">2</text>
<text x="39.9" y="155">3</text>
<text x="48.8" y="154.3">25</text>
<text x="59.5" y="155">16</text>
<text x="59.5" y="153.7">17</text>
<text x="59.5" y="152.3">18</text>
<text x="71.7" y="153.2">GND</text>
<text x="39.9" y="156.3">4</text>
<text x="39.9" y="157.6">5</text>
<text x="39.9" y="159">6</text>
<text x="59.5" y="159">13</text>
<text x="59.5" y="157.6">14</text>
<text x="59.5" y="156.3">15</text>
<text x="72.1" y="159.6">3V3</text>
<text x="46.4" y="166" transform="rotate(-90 46.4 166)">7</text>
<text x="47.8" y="166" transform="rotate(-90 47.8 166)">8</text>
<text x="49.1" y="166" transform="rotate(-90 49.1 166)">9</text>
<text x="50.4" y="166.7" transform="rotate(-90 50.4 166.7)">10</text>
<text x="51.7" y="166.7" transform="rotate(-90 51.7 166.7)">11</text>
<text x="53.1" y="166.7" transform="rotate(-90 53.1 166.7)">12</text>
<text x="26.4" y="170.1">3V3</text>
<text x="63.8" y="172.2">GND</text>
<text x="45.6" y="176.1">GND</text>
<text x="28.2" y="180.1">GND</text>
<text x="105.7" y="186.7">CON2.0*3P</text>
<text x="126.6" y="191.6">5V</text>
</g>
<text font-size="1.3" fill="#004080" x="204.6" y="14">SW1</text>
<g font-size="1.3">
<text x="48.4" y="21.7">NC</text>
<text x="65.9" y="21.8">GND</text>
<text x="49.2" y="25.8">EN</text>
<text x="49.2" y="27.2">SENSOR_VP/IO36/A0</text>
<text x="49.2" y="28.5">SENSOR_VN/IO39/A3</text>
<text x="49.2" y="29.8">IO34/A6</text>
<text x="49.2" y="24.5">3V3</text>
<text x="62" y="29.8">IO3/RXD0</text>
<text x="62" y="28.5">IO1/TXD0</text>
<text x="64.6" y="27.2">IO22</text>
<text x="64.6" y="25.8">IO23</text>
<text x="65.2" y="24.5">GND</text>
<text x="49.2" y="31.2">IO35/A7</text>
<text x="49.2" y="32.5">IO32/A4</text>
<text x="49.2" y="33.8">IO33/A5</text>
<text x="49.2" y="35.2">IO25/A18</text>
<text x="64.6" y="35.2">IO18</text>
<text x="64.6" y="33.8">IO19</text>
<text x="64.6" y="31.2">IO21</text>
<text x="65.2" y="32.5">GND</text>
<text x="49.2" y="36.5">IO26/A19</text>
<text x="49.2" y="37.8">IO27/A17</text>
<text x="49.2" y="39.2">IO14/A16</text>
<text x="49.2" y="40.5">IO12/A15</text>
<text x="49.2" y="41.9">GND</text>
<text x="58.8" y="41.9">IO0/BOOT0/A11</text>
<text x="62" y="39.2">IO16/RX2</text>
<text x="62" y="37.8">IO17/TX2</text>
<text x="62.7" y="40.5">IO4/A10</text>
<text x="65.2" y="36.5">IO5</text>
<text x="49.2" y="44.5">SD2</text>
<text x="49.2" y="43.2">IO13/A14</text>
<text x="49.2" y="45.7">SD3</text>
<text x="49.2" y="47">CMD</text>
<text x="58.8" y="43.2">IO2/BOOT1/A12</text>
<text x="62" y="44.5">IO15/A13</text>
<text x="65.2" y="47.2">SD0</text>
<text x="65.2" y="45.8">SD1</text>
<text x="183.1" y="48">3</text>
<text x="49.2" y="48.4">5V</text>
<text x="65.2" y="48.4">CLK</text>
<text x="183.1" y="50.6">1</text>
<text x="183.1" y="49.3">2</text>
<text x="125.3" y="66.8">1</text>
<text x="125.3" y="68.1">2</text>
<text x="125.3" y="69.5">3</text>
<text x="125.3" y="70.8">4</text>
<text x="137.2" y="66.8">1</text>
<text x="137.2" y="68.1">2</text>
<text x="137.2" y="69.5">3</text>
<text x="137.2" y="70.8">4</text>
<text x="151.7" y="66.8">1</text>
<text x="151.7" y="68.1">2</text>
<text x="151.7" y="69.5">3</text>
<text x="151.7" y="70.8">4</text>
<text x="238" y="68.1">EN</text>
<text x="238" y="69.5">GND</text>
<text x="238" y="70.8">VIN</text>
<text x="243.3" y="70.8">NC1</text>
<text x="243.3" y="69.5">NC2</text>
<text x="244" y="68.1">FB</text>
<text x="238" y="72.1">SW</text>
<text x="242.4" y="72.5" transform="rotate(-90 242.4 72.5)">PAD</text>
<text x="242.7" y="72.1">BOOT</text>
<text x="134.9" y="94.1">1</text>
<text x="134.9" y="95.5">2</text>
<text x="134.9" y="96.8">3</text>
<text x="134.9" y="98.1">4</text>
<text x="47.2" y="149.5" transform="rotate(-90 47.2 149.5)">SDA</text>
<text x="48.6" y="149.5" transform="rotate(-90 48.6 149.5)">SCL</text>
<text x="41.7" y="153.1">CLKIN</text>
<text x="41.7" y="154.5">NC1</text>
<text x="41.7" y="155.8">NC2</text>
<text x="48.6" y="155.9">GND</text>
<text x="49.9" y="150.8" transform="rotate(-90 49.9 150.8)">RESV3</text>
<text x="51.2" y="150.8" transform="rotate(-90 51.2 150.8)">RESV2</text>
<text x="52.6" y="150.8" transform="rotate(-90 52.6 150.8)">CPOUT</text>
<text x="53.9" y="150.8" transform="rotate(-90 53.9 150.8)">RESVI</text>
<text x="56.4" y="155.8">NC7</text>
<text x="56.4" y="154.5">NC8</text>
<text x="56.4" y="153.1">GND</text>
<text x="110.3" y="154.7">1</text>
<text x="110.3" y="153.4">2</text>
<text x="110.3" y="152.1">3</text>
<text x="127.2" y="154.7">1</text>
<text x="127.2" y="153.4">2</text>
<text x="127.2" y="152.1">3</text>
<text x="142.6" y="154.7">1</text>
<text x="142.6" y="153.4">2</text>
<text x="142.6" y="152.1">3</text>
<text x="159.4" y="154.7">1</text>
<text x="159.4" y="153.4">2</text>
<text x="159.4" y="152.1">3</text>
<text x="175.9" y="154.7">1</text>
<text x="175.9" y="153.4">2</text>
<text x="175.9" y="152.1">3</text>
<text x="192.7" y="154.7">1</text>
<text x="192.7" y="153.4">2</text>
<text x="192.7" y="152.1">3</text>
<text x="208.2" y="154.7">1</text>
<text x="208.2" y="153.4">2</text>
<text x="208.2" y="152.1">3</text>
<text x="225" y="154.7">1</text>
<text x="225" y="153.4">2</text>
<text x="225" y="152.1">3</text>
<text x="245.2" y="154.7">1</text>
<text x="245.2" y="153.4">2</text>
<text x="245.2" y="152.1">3</text>
<text x="262" y="154.7">1</text>
<text x="262" y="153.4">2</text>
<text x="262" y="152.1">3</text>
<text x="41.7" y="157.1">NC3</text>
<text x="41.7" y="158.5">NC4</text>
<text x="41.7" y="159.8">AUX_DA</text>
<text x="56.4" y="159.8">VDD</text>
<text x="56.4" y="158.5">NC5</text>
<text x="56.4" y="157.1">NC6</text>
<text x="47.2" y="164.2" transform="rotate(-90 47.2 164.2)">AUX_CL</text>
<text x="48.6" y="164.2" transform="rotate(-90 48.6 164.2)">XLOGIC</text>
<text x="49.9" y="164.2" transform="rotate(-90 49.9 164.2)">AD0</text>
<text x="51.2" y="164.2" transform="rotate(-90 51.2 164.2)">REGOUT</text>
<text x="52.6" y="164.2" transform="rotate(-90 52.6 164.2)">FSYNC</text>
<text x="53.9" y="164.2" transform="rotate(-90 53.9 164.2)">INT</text>
<text x="215.8" y="178.9">COMPANY:</text>
<text x="215.8" y="185.5">TITLE:</text>
<text x="107.7" y="190.9">2</text>
<text x="107.7" y="189.6">3</text>
<text x="154.6" y="191.4">1</text>
<text x="182.4" y="190.2">DRAWN:</text>
<text x="202.4" y="190.2">DATED:</text>
<text x="107.7" y="192.2">1</text>
<text x="154.6" y="192.7">2</text>
<text x="154.6" y="194.1">3</text>
<text x="154.6" y="195.4">4</text>
<text x="182.4" y="195.5">CHECKED:</text>
<text x="202.4" y="195.5">DATED:</text>
<text x="221.2" y="196.2">CODE:</text>
<text x="233.9" y="196.2">SIZE:</text>
<text x="253.2" y="196.2">DRAWING NO:</text>
<text x="276.6" y="196.2">REV:</text>
<text x="182.4" y="200.9">QUALITY CONTROL:</text>
<text x="202.4" y="200.9">DATED:</text>
<text x="182.4" y="206.2">RELEASED:</text>
<text x="202.4" y="206.2">DATED:</text>
<text x="215.9" y="208.2">SCALE:</text>
<text x="258.6" y="208.2">SHEET:</text>
<text x="265.6" y="208.2">OF</text>
</g>
<g font-size="1.1" fill="#00f">
<text x="158.4" y="16.7">SEA-12085</text>
<text x="114.6" y="28.9">30K_1%</text>
<text x="143.7" y="34.1">1K</text>
<text x="158" y="36.2">S8050</text>
<text x="113.7" y="43.6">10K_1%</text>
<text x="146.3" y="42.5">10K</text>
<text x="124.2" y="64">5264-4PL</text>
<text x="136.4" y="63.5">5264-4P</text>
<text x="150.9" y="63.5">5264-4P</text>
<text x="222.8" y="65.4">4.7uF</text>
<text x="231.1" y="63.1">100K</text>
<text x="46.4" y="67">3.3K</text>
<text x="47.2" y="73.8">1K</text>
<text x="128.7" y="75">1K</text>
<text x="128.4" y="82.4">1K</text>
<text x="217.2" y="81.9">10K_0.1%</text>
<text x="194.7" y="86">220uF/10V</text>
<text x="212" y="85.9">100nF</text>
<text x="240.5" y="84">10nF</text>
<text x="217.2" y="94">3.16K</text>
<text x="234.8" y="92.3">P6SMB550A</text>
<text x="139.1" y="96.4">5264-4PL</text>
<text x="40.6" y="103">SW-PB_3*6*4.3</text>
<text x="61.2" y="103.8">10K</text>
<text x="127.3" y="104.4">1K</text>
<text x="126.8" y="111.7">1K</text>
<text x="53.8" y="136.4">2.2nF</text>
<text x="66.4" y="164.3">0.1uF</text>
<text x="105.3" y="164.8">1A</text>
<text x="137.6" y="164.9">1A</text>
<text x="171" y="165.1">1A</text>
<text x="203.2" y="164.9">1A</text>
<text x="240.2" y="165.1">1A</text>
<text x="41.1" y="173.4">10NF</text>
<text x="40.3" y="179">10K</text>
<text x="47.9" y="184.7">0.1uF</text>
</g>
<g font-size="1.1" fill="#004080">
<text x="159.9" y="14.6">BUZ1</text>
<text x="116.1" y="27.3">R1</text>
<text x="143.7" y="32.6">R11</text>
<text x="158" y="34.5">Q1</text>
<text x="115.5" y="42">R5</text>
<text x="146.3" y="40.8">R15</text>
<text x="46.6" y="65.4">R12</text>
<text x="136.9" y="61.3">J2</text>
<text x="223.4" y="63.8">C3</text>
<text x="231.3" y="61.6">R10</text>
<text x="46.7" y="72">R19</text>
<text x="62" y="66.4">PWR</text>
<text x="62.1" y="72.9">LED1</text>
<text x="128.7" y="73.7">R2</text>
<text x="128.4" y="80.9">R3</text>
<text x="217.7" y="80.3">R6</text>
<text x="241" y="82.8">C2</text>
<text x="197.1" y="84.4">C1</text>
<text x="207.3" y="84.3">C11</text>
<text x="212.1" y="84.5">C10</text>
<text x="217.8" y="92.3">R7</text>
<text x="235.2" y="90.6">D1</text>
<text x="41.2" y="101.5">K1</text>
<text x="61.4" y="102.3">R20</text>
<text x="127.1" y="103">R4</text>
<text x="126.5" y="110.4">R9</text>
<text x="53.8" y="134.8">C9</text>
<text x="253.7" y="143.2">R18</text>
<text x="66.4" y="162.7">C12</text>
<text x="105.5" y="162.9">F1</text>
<text x="137.8" y="162.9">F2</text>
<text x="171.1" y="162.9">F3</text>
<text x="203.3" y="162.9">F4</text>
<text x="240.5" y="162.9">F5</text>
<text x="41.5" y="171.8">C14</text>
<text x="40.3" y="177.7">R25</text>
<text x="48" y="183.3">C13</text>
<text x="154.5" y="188.2">J5</text>
</g>
<g font-size="1" fill="#004080">
<text x="177" y="20.5">DC-IN</text>
<text x="177.7" y="49.1">P1</text>
<text x="241" y="63.3">U3</text>
<text x="59.4" y="142.3">U4</text>
<text x="111.7" y="147.5">S1</text>
<text x="128.5" y="147.7">S2</text>
<text x="144" y="147.5">S3</text>
<text x="160.8" y="147.7">S4</text>
<text x="177.2" y="147.5">S5</text>
<text x="194.1" y="147.7">S6</text>
<text x="209.5" y="147.5">S7</text>
<text x="226.4" y="147.7">S8</text>
<text x="246.6" y="147.5">S9</text>
<text x="263.2" y="147.7">S10</text>
</g>
<g font-size="1" fill="#00f">
<text x="29.9" y="29.7">ADC_BAT</text>
<text x="82.3" y="27.1">SDA1</text>
<text x="82.3" y="25.8">SCL1</text>
<text x="30.2" y="31">IMU_INT</text>
<text x="30.4" y="35">SERVO1</text>
<text x="82.3" y="31">BUZZER</text>
<text x="82.3" y="34.9">LED</text>
<text x="82.3" y="33.6">SDA2</text>
<text x="103.7" y="35.8">ADC_BAT</text>
<text x="130.6" y="35.8">BUZZER</text>
<text x="30.4" y="36.4">SERVO2</text>
<text x="30.4" y="37.8">SERVO3</text>
<text x="30.4" y="39.2">SERVO4</text>
<text x="82.3" y="40.5">SERVO10</text>
<text x="82.3" y="39.2">SERVO5</text>
<text x="82.3" y="41.8">SERVO9</text>
<text x="82.3" y="37.7">SERVO6</text>
<text x="82.3" y="36.2">KEY</text>
<text x="82.3" y="44.6">SERVO7</text>
<text x="82.3" y="43.1">SERVO8</text>
<text x="239.4" y="65.3">RT8289GSP</text>
<text x="113.5" y="69.4">SDA1</text>
<text x="113.7" y="70.8">SCL1</text>
<text x="76.4" y="75.9">LED</text>
<text x="142.2" y="76.4">SCL1</text>
<text x="187" y="74.9">5V</text>
<text x="141.9" y="79.4">SDA1</text>
<text x="123.1" y="96.8">SDA2</text>
<text x="123.4" y="98.1">SCL2</text>
<text x="140.3" y="105.8">SCL2</text>
<text x="77.5" y="109.3">KEY</text>
<text x="140" y="108.9">SDA2</text>
<text x="46.9" y="132.2" transform="rotate(-90 46.9 132.2)">SDA1</text>
<text x="48.7" y="132.2" transform="rotate(-90 48.7 132.2)">SCL1</text>
<text x="101.4" y="133.5" transform="rotate(-90 101.4 133.5)">SERVO1</text>
<text x="122.8" y="133.5" transform="rotate(-90 122.8 133.5)">SERVO2</text>
<text x="133.7" y="133.6" transform="rotate(-90 133.7 133.6)">SERVO3</text>
<text x="155.2" y="133.5" transform="rotate(-90 155.2 133.5)">SERVO4</text>
<text x="166.8" y="133.5" transform="rotate(-90 166.8 133.5)">SERVO5</text>
<text x="188.4" y="133.6" transform="rotate(-90 188.4 133.6)">SERVO6</text>
<text x="199" y="133.6" transform="rotate(-90 199 133.6)">SERVO7</text>
<text x="220.7" y="133.8" transform="rotate(-90 220.7 133.8)">SERVO8</text>
<text x="235.7" y="133" transform="rotate(-90 235.7 133)">SERVO9</text>
<text x="257.8" y="133.6" transform="rotate(-90 257.8 133.6)">SERVO10</text>
<text x="86.6" y="153.5">VIN</text>
<text x="65.5" y="179.7">IMU_INT</text>
<text x="86" y="190.3">VIN</text>
<text x="143.1" y="194.1">IO33</text>
<text x="143.1" y="195.4">IO32</text>
</g>
</svg>
